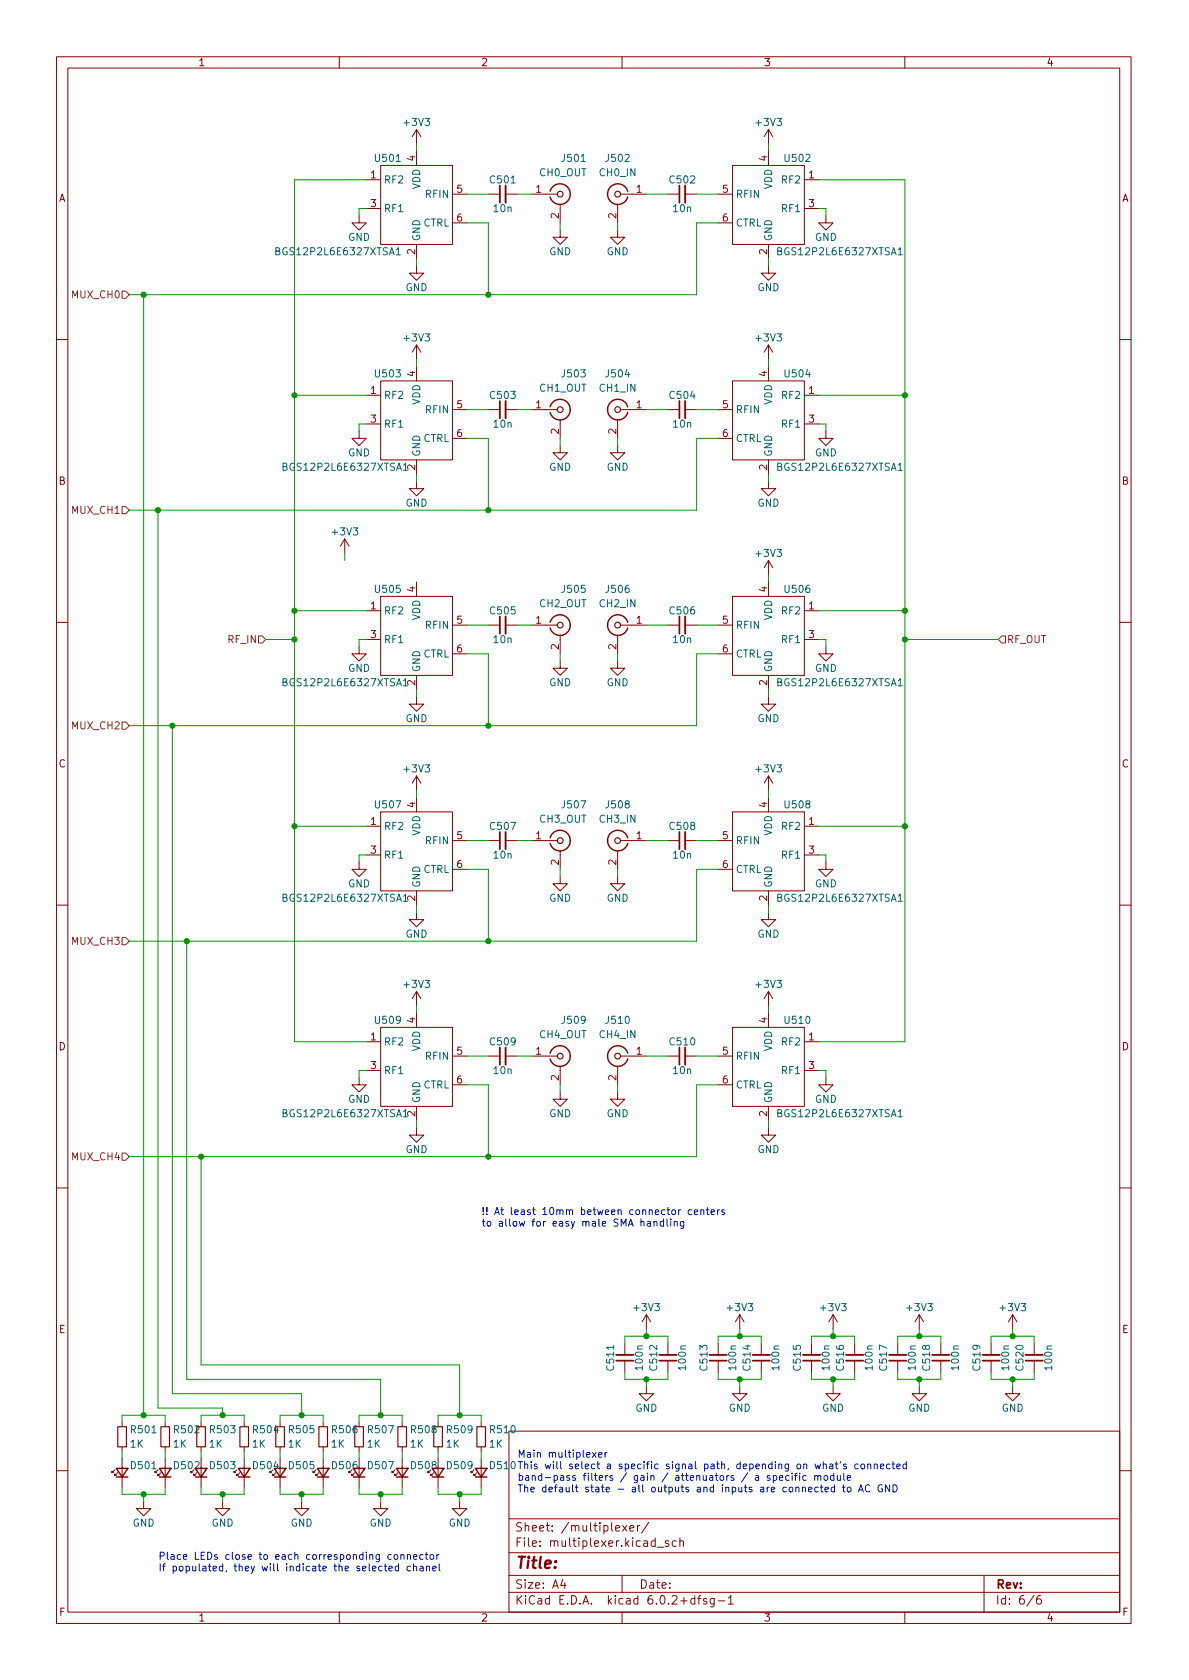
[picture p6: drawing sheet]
<svg xmlns="http://www.w3.org/2000/svg" width="210mm" height="297mm" viewBox="0 0 210 297" stroke-linecap="round" stroke-linejoin="round" font-family="sans-serif">
<g fill="none" stroke="#840000" stroke-width=".18">
<path d="M10 10h190v277h-190zM12 12h186v273h-186zM60 10v2M110 10v2M160 10v2M63.5 38.1v1.3h1.3l-1.3 1.3-1.3-1.3h1.3M64.8 31.8h2.5M64.8 36.9h2.5M67.3 29.2h12.7v14h-12.7zM73.7 22.9v2.5M73.7 26.7v2.5M73.7 22.9l-.8 1.3"/>
<path d="M73.7 22.9l.7 1.3M80 34.3h2.5M80 39.4h2.5M86.4 34.3h2M89.4 34.3h2M94 34.3h4.6M99.1 36.1v3.3M109.2 36.1v3.3M109.7 34.3h4.6M118.1 34.3h2M121.2 34.3h2M127 34.3h2.5"/>
<path d="M127 39.4h2.5M129.5 29.2h12.7v14h-12.7zM135.9 22.9v2.5M135.9 26.7v2.5M135.9 22.9l-.8 1.3M135.9 22.9l.8 1.3M142.2 31.8h2.6M142.2 36.9h2.6M146 38.1v1.3h1.3l-1.3 1.3-1.2-1.3h1.2M73.7 47v1.3h1.2l-1.2 1.3-1.3-1.3h1.3M73.7 43.2v2.6M99.1 40.7v1.2h1.2l-1.2 1.3-1.3-1.3h1.3"/>
<path d="M109.2 40.7v1.2h1.3l-1.3 1.3-1.3-1.3h1.3M135.9 47v1.3h1.3l-1.3 1.3-1.3-1.3h1.3M135.9 43.2v2.6M10 60h2M63.5 76.2v1.3h1.3l-1.3 1.3-1.3-1.3h1.3M64.8 69.9h2.5M64.8 75h2.5M67.3 67.3h12.7v14h-12.7zM73.7 61v2.5M73.7 64.8v2.5M73.7 61l-.8 1.3M73.7 61l.7 1.3"/>
<path d="M80 72.4h2.5M80 77.5h2.5M86.4 72.4h2M89.4 72.4h2M94 72.4h4.6M99.1 78.8v1.2h1.2l-1.2 1.3-1.3-1.3h1.3M99.1 74.2v3.3M109.2 78.8v1.2h1.3l-1.3 1.3-1.3-1.3h1.3M109.2 74.2v3.3M109.7 72.4h4.6M118.1 72.4h2M121.2 72.4h2"/>
<path d="M127 72.4h2.5M127 77.5h2.5M129.5 67.3h12.7v14h-12.7zM135.9 61v2.5M135.9 64.8v2.5M135.9 61l-.8 1.3M135.9 61l.8 1.3M142.2 69.9h2.6M142.2 75h2.6M146 76.2v1.3h1.3l-1.3 1.3-1.2-1.3h1.2M198 60h2M61 95.3l-.8 1.3"/>
<path d="M61 95.3v2.5M61 95.3l.7 1.3M73.7 85.1v1.3h1.2l-1.2 1.3-1.3-1.3h1.3M73.7 81.3v2.6M135.9 85.1v1.3h1.3l-1.3 1.3-1.3-1.3h1.3M135.9 81.3v2.6M135.9 99.1v2.5M135.9 99.1l-.8 1.3M135.9 99.1l.8 1.3M10 110h2M63.5 114.3v1.3h1.3l-1.3 1.3-1.3-1.3h1.3M64.8 108h2.5"/>
<path d="M64.8 113.1h2.5M67.3 105.4h12.7v14h-12.7zM73.7 102.9v2.5M73.7 119.4v2.6M80 110.5h2.5M80 115.6h2.5M86.4 110.5h2M89.4 110.5h2M94 110.5h4.6M99.1 116.9v1.2h1.2l-1.2 1.3-1.3-1.3h1.3M99.1 112.3v3.3M109.2 116.9v1.2h1.3l-1.3 1.3-1.3-1.3h1.3"/>
<path d="M109.2 112.3v3.3M109.7 110.5h4.6M118.1 110.5h2M121.2 110.5h2M127 110.5h2.5M127 115.6h2.5M129.5 105.4h12.7v14h-12.7zM135.9 102.9v2.5M135.9 119.4v2.6M142.2 108h2.6M142.2 113.1h2.6M146 114.3v1.3h1.3l-1.3 1.3-1.2-1.3h1.2"/>
<path d="M198 110h2M73.7 123.2v1.3h1.2l-1.2 1.3-1.3-1.3h1.3M73.7 137.2v2.5M73.7 137.2l-.8 1.3M73.7 137.2l.7 1.3M135.9 123.2v1.3h1.3l-1.3 1.3-1.3-1.3h1.3M135.9 137.2l-.8 1.3M135.9 137.2v2.5M135.9 137.2l.8 1.3M63.5 152.4v1.3h1.3l-1.3 1.3-1.3-1.3h1.3M64.8 146.1h2.5M64.8 151.2h2.5"/>
<path d="M67.3 143.5h12.7v14h-12.7zM73.7 141v2.5M73.7 157.5v2.6M80 148.6h2.5M80 153.7h2.5M86.4 148.6h2M89.4 148.6h2M94 148.6h4.6M99.1 155v1.2h1.2l-1.2 1.3-1.3-1.3h1.3M99.1 150.4v3.3M109.2 155v1.2h1.3l-1.3 1.3-1.3-1.3h1.3M109.2 150.4v3.3"/>
<path d="M109.7 148.6h4.6M118.1 148.6h2M121.2 148.6h2M127 148.6h2.5M127 153.7h2.5M129.5 143.5h12.7v14h-12.7zM135.9 141v2.5M135.9 157.5v2.6M142.2 146.1h2.6M142.2 151.2h2.6M146 152.4v1.3h1.3l-1.3 1.3-1.2-1.3h1.2M10 160h2"/>
<path d="M73.7 161.3v1.3h1.2l-1.2 1.3-1.3-1.3h1.3M73.7 175.3v2.5M73.7 179.1v2.5M73.7 175.3l-.8 1.3M73.7 175.3l.7 1.3M135.9 161.3v1.3h1.3l-1.3 1.3-1.3-1.3h1.3M135.9 175.3v2.5M135.9 179.1v2.5M135.9 175.3l-.8 1.3M135.9 175.3l.8 1.3M198 160h2M63.5 190.5v1.3h1.3l-1.3 1.3-1.3-1.3h1.3"/>
<path d="M64.8 184.2h2.5M64.8 189.3h2.5M67.3 181.6h12.7v14h-12.7zM73.7 199.4v1.3h1.2l-1.2 1.3-1.3-1.3h1.3M73.7 195.6v2.6M80 186.7h2.5M80 191.8h2.5M86.4 186.7h2M89.4 186.7h2M94 186.7h4.6M99.1 193.1v1.2h1.2l-1.2 1.3-1.3-1.3h1.3M99.1 188.5v3.3"/>
<path d="M109.2 193.1v1.2h1.3l-1.3 1.3-1.3-1.3h1.3M109.2 188.5v3.3M109.7 186.7h4.6M118.1 186.7h2M121.2 186.7h2M127 186.7h2.5M127 191.8h2.5M129.5 181.6h12.7v14h-12.7zM135.9 199.4v1.3h1.3l-1.3 1.3-1.3-1.3h1.3M135.9 195.6v2.6M142.2 184.2h2.6M142.2 189.3h2.6"/>
<path d="M146 190.5v1.3h1.3l-1.3 1.3-1.2-1.3h1.2M10 210h2M198 210h2M110.5 237.5v2.1M114.3 232.4l-.8 1.3M114.3 232.4v2.6M114.3 232.4l.8 1.3M118.1 237.5v2.1M127 237.5v2.1M130.8 232.4l-.8 1.3M130.8 232.4v2.6M130.8 232.4l.8 1.3"/>
<path d="M134.6 237.5v2.1M143.5 237.5v2.1M147.3 232.4l-.7 1.3M147.3 232.4v2.6M147.3 232.4l.8 1.3M151.1 237.5v2.1M158.7 237.5v2.1M162.6 232.4l-.8 1.3M162.6 232.4v2.6M162.6 232.4l.7 1.3M166.4 237.5v2.1M175.3 237.5v2.1"/>
<path d="M179.1 232.4l-.8 1.3M179.1 232.4v2.6M179.1 232.4l.7 1.3M182.9 237.5v2.1M20.3 259.9l-.5 .5v-.3v.3h.3M21.6 251.5v.8M21.6 255.8v.8M21.6 257.8v5.1M27.9 259.9l-.5 .5v-.3v.3h.3M29.2 251.5v.8M29.2 255.8v.8M29.2 257.8v5.1"/>
<path d="M35.6 251.5v.8M35.6 255.8v.8M35.6 257.8v5.1M43.2 251.5v.8M43.2 255.8v.8M43.2 257.8v5.1M49.5 251.5v.8M49.5 255.8v.8M49.5 257.8v5.1M57.1 251.5v.8M57.1 255.8v.8M57.1 257.8v5.1"/>
<path d="M63.5 251.5v.8M63.5 255.8v.8M63.5 257.8v5.1M71.1 251.5v.8M71.1 255.8v.8M71.1 257.8v5.1M77.5 251.5v.8M77.5 255.8v.8M77.5 257.8v5.1M85.1 251.5v.8M85.1 255.8v.8M85.1 257.8v5.1"/>
<path d="M90 253h108v32h-108zM110.5 240.6v2M114.3 245.1v1.3h1.3l-1.3 1.3-1.3-1.3h1.3M118.1 240.6v2M127 240.6v2M130.8 245.1v1.3h1.3l-1.3 1.3-1.3-1.3h1.3M134.6 240.6v2M143.5 240.6v2M147.3 245.1v1.3h1.3l-1.3 1.3-1.3-1.3h1.3M151.1 240.6v2M158.7 240.6v2M162.6 245.1v1.3h1.2l-1.2 1.3-1.3-1.3h1.3"/>
<path d="M166.4 240.6v2M175.3 240.6v2M179.1 245.1v1.3h1.2l-1.2 1.3-1.3-1.3h1.3M182.9 240.6v2M10 260h2M20.8 260.4l-.5 .5v-.3v.3h.3M25.4 265.5v1.2h1.3l-1.3 1.3-1.3-1.3h1.3M28.4 260.4l-.5 .5v-.3v.3h.3M34.8 260.4l-.5 .5v-.3v.3h.2M39.4 265.5v1.2h1.2l-1.2 1.3-1.3-1.3h1.3M42.4 260.4l-.5 .5v-.3v.3h.3M48.8 260.4l-.5 .5v-.3v.3h.2"/>
<path d="M53.3 265.5v1.2h1.3l-1.3 1.3-1.2-1.3h1.2M56.4 260.4l-.5 .5v-.3v.3h.2M62.7 260.4l-.5 .5v-.3v.3h.3M67.3 265.5v1.2h1.3l-1.3 1.3-1.3-1.3h1.3M70.4 260.4l-.6 .5v-.3v.3h.3M76.7 260.4l-.5 .5v-.3v.3h.3M81.3 265.5v1.2h1.2l-1.2 1.3-1.3-1.3h1.3M84.3 260.4l-.5 .5v-.3v.3h.3M90 278.5h108M90 274.5h108M90 268.5h108M99.5 279.2l-.3 1.1h.9"/>
<path d="M99.9 279.8v1M110 278.5v3M110.1 269.7l.8 1M110.9 269.7l-.8 1M111.4 270.2l.7-.1-.1-.3-.4-.1-.2 .2v.7h.6M112.7 269.7v1M113.2 269.7l-.3 .1-.2 .2M114.7 269.1l-1.3 2M116.2 273.6h1.2M118.2 272.5l-.3-.1-.2 .2v.2l.5 .2v.3h-.5M119.6 272.5l-.4-.1-.3 .3v.4l.1 .2h.6M120.2 272.6l.2-.2 .4 .1 .1 .9"/>
<path d="M120.2 271.9v1.5M174 278.5v6.5M198 260h2M60 285v2M90 281.5h108M110 285v2M122.9 282.7l-.5-.1-.2 .3v.4l.1 .2h.6M122.9 282.1v1.5M123.4 282.6h.5M123.9 282.1l-.3 .2v1.3M124.9 282.7l-.3-.1-.2 .2v.2l.5 .2v.3h-.5M126.3 282.6v1.2l-.3 .3-.3-.1"/>
<path d="M126.3 282.7l-.4-.1-.3 .3v.4l.1 .2h.6M127 283h1.2M128.8 282.5l.4-.4v1.5M128.8 283.6h.9M160 285v2M182.9 282l-1.3 2M184 282.1a.59 .59 0 0 0-.7 .7v.5l.1 .2 .5 .1 .2-.1 .1-.5-.2-.2-.4-.1-.3 .3"/>
</g>
<g fill="none" stroke="#840000" stroke-width=".33">
<path d="M89.4 32.8v3.1M121.2 32.8v3.1M89.4 70.9v3.1M121.2 70.9v3.1M89.4 109v3.1M121.2 109v3.1M89.4 147.1v3.1M121.2 147.1v3.1M89.4 185.2v3.1M121.2 185.2v3.1M109 239.6h3M116.6 239.6h3"/>
<path d="M125.5 239.6h3M133.1 239.6h3M142 239.6h3M149.6 239.6h3.1M157.2 239.6h3.1M164.8 239.6h3.1M173.7 239.6h3.1M181.4 239.6h3"/>
</g>
<g fill="none" stroke="#840000" stroke-width=".3">
<path d="M88.4 32.8v3.1M120.1 32.8v3.1M88.4 70.9v3.1M120.1 70.9v3.1M88.4 109v3.1M120.1 109v3.1M88.4 147.1v3.1M120.1 147.1v3.1M88.4 185.2v3.1M120.1 185.2v3.1M109 240.6h3M116.6 240.6h3"/>
<path d="M125.5 240.6h3M133.1 240.6h3M142 240.6h3M149.6 240.6h3.1M157.2 240.6h3.1M164.8 240.6h3.1M173.7 240.6h3.1M181.4 240.6h3"/>
</g>
<g fill="none" stroke="#006464" stroke-width=".18">
<path d="M48.8 44.4l.5-.1 .2-.1-.1-.3-.6-.1v1.3h.5l.2-.2v-.3l-.3-.2M70.1 44.2l.3-.4v1.3M70.1 45.1h.7M137.5 44.4l.6-.1 .1-.1-.1-.3-.6-.1v1.3h.5l.2-.2 .1-.3-.3-.2M158.8 44.2l.4-.4v1.3M158.8 45.1h.8M50.1 82.5l.5-.1 .1-.1v-.3l-.6-.1v1.3h.4l.2-.2 .1-.3-.3-.2M71.3 82.3l.4-.4v1.3M71.3 83.2h.8M137.5 82.5l.6-.1 .1-.1-.1-.3-.6-.1v1.3h.5l.2-.2 .1-.3-.3-.2M158.8 82.3l.4-.4v1.3M158.8 83.2h.8"/>
<path d="M50.1 120.6l.5-.1 .1-.1v-.3l-.6-.1v1.3h.4l.2-.2 .1-.3-.3-.2M71.3 120.4l.4-.4v1.3M71.3 121.3h.8M137.5 120.6l.6-.1 .1-.1-.1-.3-.6-.1v1.3h.5l.2-.2 .1-.3-.3-.2M158.8 120.4l.4-.4v1.3M158.8 121.3h.8M50.1 158.7l.5-.1 .1-.1v-.3l-.6-.1v1.3h.4l.2-.2 .1-.3-.3-.2M71.3 158.5l.4-.4v1.3M71.3 159.4h.8M137.5 158.7l.6-.1 .1-.1-.1-.3-.6-.1v1.3h.5l.2-.2 .1-.3-.3-.2M158.8 158.5l.4-.4v1.3M158.8 159.4h.8"/>
<path d="M50.1 196.8l.5-.1 .1-.1v-.3l-.6-.1v1.3h.4l.2-.2 .1-.3-.3-.2M71.3 196.6l.4-.4v1.3M71.3 197.5h.8M137.5 196.8l.6-.1 .1-.1-.1-.3-.6-.1v1.3h.5l.2-.2 .1-.3-.3-.2M158.8 196.6l.4-.4v1.3M158.8 197.5h.8"/>
</g>
<g fill="none" stroke="#840000" stroke-width=".25">
<path d="M97.3 33.8a1.81 1.81 0 0 1 2-1.3 1.81 1.81 0 0 1 1.5 1.8M100.8 34.3a1.81 1.81 0 0 1-1.5 1.8 1.81 1.81 0 0 1-2-1.3M107.4 34.3a1.81 1.81 0 0 0 1.6 1.8 1.81 1.81 0 0 0 2-1.3M111 33.8a1.81 1.81 0 0 0-2-1.3 1.81 1.81 0 0 0-1.6 1.8M97.3 71.9a1.81 1.81 0 0 1 2.8-1 1.81 1.81 0 0 1 0 3 1.81 1.81 0 0 1-2.8-1M111 71.9a1.81 1.81 0 0 0-2.8-1 1.81 1.81 0 0 0 0 3 1.81 1.81 0 0 0 2.8-1M97.3 110a1.81 1.81 0 0 1 2.8-1 1.81 1.81 0 0 1 0 3 1.81 1.81 0 0 1-2.8-1M111 110a1.81 1.81 0 0 0-2.8-1 1.81 1.81 0 0 0 0 3 1.81 1.81 0 0 0 2.8-1M97.3 148.1a1.81 1.81 0 0 1 2.8-1 1.81 1.81 0 0 1 0 3 1.81 1.81 0 0 1-2.8-1M111 148.1a1.81 1.81 0 0 0-2.8-1 1.81 1.81 0 0 0 0 3 1.81 1.81 0 0 0 2.8-1M97.3 186.2a1.81 1.81 0 0 1 2.8-1 1.81 1.81 0 0 1 0 3 1.81 1.81 0 0 1-2.8-1M111 186.2a1.81 1.81 0 0 0-2.8-1 1.81 1.81 0 0 0 0 3 1.81 1.81 0 0 0 2.8-1"/>
<path d="M20.6 259.6h2l-1 1.5zM28.2 259.6h2l-1 1.5zM34.5 259.6h2.1l-1 1.5zM42.2 259.6h2l-1 1.5zM48.5 259.6h2l-1 1.5zM56.1 259.6h2.1l-1.1 1.5zM62.5 259.6h2l-1 1.5zM70.1 259.6h2l-1 1.5zM76.5 259.6h2l-1 1.5zM84.1 259.6h2l-1 1.5zM20.6 261.1h2M28.2 261.1h2"/>
<path d="M34.5 261.1h2.1M42.2 261.1h2M48.5 261.1h2M56.1 261.1h2.1M62.5 261.1h2M70.1 261.1h2M76.5 261.1h2M84.1 261.1h2"/>
</g>
<g fill="none" stroke="#840000" stroke-width=".2">
<path d="M20.8 252.3h1.6v3.5h-1.6zM28.4 252.3h1.6v3.5h-1.6zM34.8 252.3h1.5v3.5h-1.5zM42.4 252.3h1.5v3.5h-1.5zM48.8 252.3h1.5v3.5h-1.5zM56.4 252.3h1.5v3.5h-1.5zM62.7 252.3h1.6v3.5h-1.6zM70.4 252.3h1.5v3.5h-1.5zM76.7 252.3h1.5v3.5h-1.5zM84.3 252.3h1.6v3.5h-1.6z"/>
<circle cx="99.1" cy="34.3" r=".51"/>
<circle cx="109.2" cy="34.3" r=".51"/>
<circle cx="99.1" cy="72.4" r=".51"/>
<circle cx="109.2" cy="72.4" r=".51"/>
<circle cx="99.1" cy="110.5" r=".51"/>
<circle cx="109.2" cy="110.5" r=".51"/>
<circle cx="99.1" cy="148.6" r=".51"/>
<circle cx="109.2" cy="148.6" r=".51"/>
<circle cx="99.1" cy="186.7" r=".51"/>
<circle cx="109.2" cy="186.7" r=".51"/>
</g>
<path d="M21.6 51.5h.6l.7 .6-.7 .6h-.6zM21.6 89.6h.6l.7 .6-.7 .6h-.6zM45.7 112.4h.7l.6 .7-.6 .6h-.7zM177.2 112.4h.6v1.3h-.6l-.7-.6zM21.6 127.7h.6l.7 .6-.7 .6h-.6zM21.6 165.8h.6l.7 .6-.7 .6h-.6zM21.6 203.9h.6l.7 .6-.7 .6h-.6z" fill="none" stroke="#725600" stroke-width=".18"/>
<g fill="none" stroke="#0000c2" stroke-width=".18">
<path d="M114.5 216h.5v.8M115 216.3h-.4l-.2 .2 .2 .3 .4-.1M115.6 216.1l.2-.1h.3l.1 .8M115.6 216v.8M117.3 216h-.3l-.3 .2 .2 .5h.4M117.3 215.5v1.3M117.9 215.5v1.1l.2 .2M118.6 215.5v.1M118.6 216v.8M119.2 216.1l.2-.1h.3l.1 .8M119.2 216v.8M120.4 213.9l-.4 .2"/>
<path d="M120.9 216v1l-.2 .2h-.3M120.9 216h-.4l-.2 .2 .1 .5h.5M122.3 214l-.4-.1-.2 .2 .1 .6h.5M122.8 214.3l.6-.1-.1-.2-.3-.1-.2 .2v.6h.5M123.9 214l.2-.1 .3 .1 .1 .8M123.9 213.9v.9M124.9 213.9h.5M125.1 213.5v1.1l.3 .2M125.7 214.3l.7-.1-.1-.2-.4-.1-.2 .2 .1 .6h.5M126.9 213.9v.9M127.3 213.9l-.4 .2M128.1 214l-.3-.1-.2 .2 .1 .2 .4 .1v.3h-.5"/>
<path d="M104.8 256.8l.6 .9M105.4 256.8l-.6 .9M105.8 257.2l.7-.1-.1-.2-.4-.1-.2 .2 .1 .6h.5M107 256.8v.9M107.4 256.8l-.4 .2M145.6 259l.2-.1h.3v.8M146.7 258.9h.5l.1 .8M147.3 259.2h-.4l-.2 .2 .2 .3 .4-.1M147.7 258.9h.5M147.9 258.4v1.1l.3 .2M148.7 258.4l-.2 .3M149.6 258.9h-.3l-.1 .1v.2l.4 .1v.3h-.4"/>
<path d="M151.8 258.9h-.4l-.3 .2 .2 .5h.5M152.4 258.9h.3l.2 .2v.4l-.2 .2-.3-.1-.2-.1zM153.4 259l.2-.1h.3l.1 .8M153.4 258.9v.8M154.6 259l.2-.1h.3v.8M154.6 258.9v.8M155.7 259.3l.6-.1-.1-.3h-.3l-.2 .1v.6h.5M157.4 258.9h-.4l-.2 .2 .1 .5h.5M157.7 258.9h.5M157.9 258.4v1.1l.3 .2M158.6 259.3l.6-.1-.1-.3h-.3l-.2 .1v.6h.5M160.3 258.9h-.4l-.2 .2 .1 .5h.5"/>
<path d="M160.3 258.4v1.3M67.6 277l-.4-.1-.2 .3 .1 .5h.5M67.9 276.9h.5M68.1 276.5v1.1l.3 .2M68.8 277.3l.6-.1-.1-.2-.3-.1-.2 .2v.6h.5M69.2 274.9h-.4l-.2 .2 .1 .6h.5M69.7 275l.2-.1 .4 .1v.5l-.1 .2h-.3l-.2-.1zM70.5 277l-.4-.1-.2 .3 .1 .5h.5M70.5 276.5v1.3M70.9 275l.2-.1h.3v.8M70.9 274.9v.8M72 275l.2-.1h.3l.1 .8"/>
<path d="M72 274.9v.8M72.6 277l-.4-.1-.2 .3 .1 .5h.5M73.1 275.3l.6-.1v-.3h-.4l-.2 .1 .1 .7h.5M73.1 277l.2-.1 .3 .1 .1 .8M73.1 276.5v1.3M74.3 277h.5v.8M74.8 274.9h-.3l-.3 .2 .1 .6h.5M74.8 277.2l-.4 .1-.2 .2 .2 .3 .4-.1M75.2 274.9h.5M75.4 274.4v1.1l.3 .2M75.4 277l.2-.1 .3 .1 .1 .8M75.4 276.9v.9"/>
<path d="M76.1 275l.2-.1 .3 .1 .1 .5-.1 .2h-.3l-.2-.1zM76.5 277.3l.6-.1v-.2l-.4-.1-.2 .2 .1 .6h.5M77.2 274.9v.8M77.6 274.9l-.4 .2M77.7 276.5v1.1l.1 .2M136.1 261l-.3-.1-.1 .2v.2l.4 .1v.3h-.4M136.8 261l.3-.1 .3 .2-.2 .6h-.4M136.8 260.9v1.3M137.8 261.3l.6-.1v-.2l-.4-.1-.2 .2 .1 .6h.5M139.5 261l-.3-.1-.3 .2 .2 .6h.4M140.1 260.9v.8M140.5 260.9h.5"/>
<path d="M141 260.5l-.3 .2v1M141.4 260.9v.8M142.6 261l-.4-.1-.2 .2 .1 .6h.5M144.1 261l.2-.1 .3 .1v.7M144.1 260.9v.8M144.6 261.1l.2-.2 .3 .1 .1 .7M144.7 263l-.4-.1-.2 .3 .1 .5h.5M145 262.9h.5M145.2 262.5v1.1l.3 .2M145.8 261l.3-.1 .3 .2v.4l-.3 .2h-.3l-.1-.2zM145.9 263.4l.6-.2-.1-.2-.3-.1-.2 .2v.6h.5M147.5 261l-.4-.1-.2 .2 .1 .6h.5"/>
<path d="M147.5 260.5v1.2M147.6 263l-.4-.1-.2 .3 .1 .5h.5M147.6 262.5v1.3M148.1 260.9v.8h.3l.2-.1M148.6 260.9v.8M149 262.9h.5M149.2 262.5v1.1l.3 .2M149.2 260.5v1.1l.2 .1M149.8 261.3l.6-.1v-.2l-.4-.1-.2 .2 .1 .6h.5M149.9 263l.3-.1 .3 .3v.3l-.3 .3-.3-.1-.1-.2zM151.8 263.8l.4-1.3 .5 1.3M151.9 263.4h.6"/>
<path d="M153.8 262.6a.6 .6 0 0 0-.8 .5 .6 .6 0 0 0 .6 .7l.2-.1M156 262.6a.59 .59 0 0 0-.7 .6 .59 .59 0 0 0 .7 .5v-.5h-.2M157.3 262.5v1.3l-.7-1.3v1.3M157.9 262.5a.64 .64 0 0 1 .8 .7 .64 .64 0 0 1-.8 .6z"/>
</g>
<g fill="none" stroke="#009600" stroke-width=".18">
<path d="M64.8 36.9h-1.3v1.2M64.8 31.8h-12.7v152.4h12.7M73.7 25.4v1.3M82.5 39.4h3.9v12.7M82.5 34.3h3.9M91.4 34.3h2.6M99.1 39.4v1.3M109.2 39.4v1.3M114.3 34.3h3.8M123.2 34.3h3.8M127 39.4h-3.8v12.7h-100.3M135.9 25.4v1.3"/>
<path d="M144.8 36.9h1.2v1.2M144.8 31.8h15.2v152.4h-15.2M25.4 52.1v198.1M73.7 45.8v1.2M135.9 45.8v1.2M52.1 69.9h12.7M64.8 75h-1.3v1.2M73.7 63.5v1.3M82.5 77.5h3.9v12.7M82.5 72.4h3.9M91.4 72.4h2.6M99.1 77.5v1.3"/>
<path d="M109.2 77.5v1.3M114.3 72.4h3.8M123.2 72.4h3.8M127 77.5h-3.8v12.7h-100.3M135.9 63.5v1.3M144.8 75h1.2v1.2M144.8 69.9h15.2M27.9 90.2v158.8h11.5v1.2M61 97.8v1.3M73.7 83.9v1.2M135.9 83.9v1.2M47 113.1h5.1"/>
<path d="M52.1 108h12.7M64.8 113.1h-1.3v1.2M82.5 115.6h3.9v12.7M82.5 110.5h3.9M91.4 110.5h2.6M99.1 115.6v1.3M109.2 115.6v1.3M114.3 110.5h3.8M123.2 110.5h3.8M127 115.6h-3.8v12.7h-100.3M135.9 101.6v1.3M144.8 113.1h1.2v1.2"/>
<path d="M144.8 108h15.2M160 113.1h16.5M30.5 128.3v118.1h22.8v3.8M73.7 122v1.2M73.7 139.7v1.3M135.9 122v1.2M135.9 139.7v1.3M52.1 146.1h12.7M64.8 151.2h-1.3v1.2M82.5 153.7h3.9v12.7M82.5 148.6h3.9M91.4 148.6h2.6"/>
<path d="M99.1 153.7v1.3M109.2 153.7v1.3M114.3 148.6h3.8M123.2 148.6h3.8M127 153.7h-3.8v12.7h-100.3M144.8 151.2h1.2v1.2M144.8 146.1h15.2M33 166.4v77.5h34.3v6.3M73.7 160.1v1.2M73.7 177.8v1.3M135.9 160.1v1.2M135.9 177.8v1.3"/>
<path d="M64.8 189.3h-1.3v1.2M73.7 198.2v1.2M82.5 186.7h3.9M82.5 191.8h3.9v12.7M91.4 186.7h2.6M99.1 191.8v1.3M109.2 191.8v1.3M114.3 186.7h3.8M123.2 186.7h3.8M127 191.8h-3.8v12.7h-100.3M135.9 198.2v1.2M144.8 189.3h1.2v1.2"/>
<path d="M35.6 204.5v36.8h45.7v8.9M110.5 237.5v-1.2h7.6v1.2M114.3 235v1.3M127 237.5v-1.2h7.6v1.2M130.8 235v1.3M143.5 237.5v-1.2h7.6v1.2M147.3 235v1.3M158.7 237.5v-1.2h7.7v1.2M162.6 235v1.3M175.3 237.5v-1.2h7.6v1.2M179.1 235v1.3M21.6 251.5v-1.3h7.6v1.3"/>
<path d="M21.6 256.6v1.2M29.2 256.6v1.2M35.6 251.5v-1.3h7.6v1.3M35.6 256.6v1.2M43.2 256.6v1.2M49.5 251.5v-1.3h7.6v1.3M49.5 256.6v1.2M57.1 256.6v1.2M63.5 251.5v-1.3h7.6v1.3M63.5 256.6v1.2M71.1 256.6v1.2M77.5 251.5v-1.3h7.6v1.3"/>
<path d="M77.5 256.6v1.2M85.1 256.6v1.2M110.5 242.6v1.3h7.6v-1.3M114.3 243.9v1.2M127 242.6v1.3h7.6v-1.3M130.8 243.9v1.2M143.5 242.6v1.3h7.6v-1.3M147.3 243.9v1.2M158.7 242.6v1.3h7.7v-1.3M162.6 243.9v1.2M175.3 242.6v1.3h7.6v-1.3M179.1 243.9v1.2"/>
<path d="M21.6 262.9v1.3h7.6v-1.3M25.4 264.2v1.3M35.6 262.9v1.3h7.6v-1.3M39.4 264.2v1.3M49.5 262.9v1.3h7.6v-1.3M53.3 264.2v1.3M63.5 262.9v1.3h7.6v-1.3M67.3 264.2v1.3M77.5 262.9v1.3h7.6v-1.3M81.3 264.2v1.3"/>
</g>
<g fill="#009600" stroke="#009600" stroke-width=".18">
<circle cx="160" cy="108" r=".46"/>
<circle cx="25.4" cy="52.1" r=".46"/>
<circle cx="52.1" cy="69.9" r=".46"/>
<circle cx="27.9" cy="90.2" r=".46"/>
<circle cx="30.5" cy="128.3" r=".46"/>
<circle cx="160" cy="69.9" r=".46"/>
<circle cx="52.1" cy="108" r=".46"/>
<circle cx="86.4" cy="128.3" r=".46"/>
<circle cx="160" cy="146.1" r=".46"/>
<circle cx="160" cy="113.1" r=".46"/>
<circle cx="86.4" cy="52.1" r=".46"/>
<circle cx="86.4" cy="90.2" r=".46"/>
<circle cx="52.1" cy="113.1" r=".46"/>
<circle cx="52.1" cy="146.1" r=".46"/>
<circle cx="33" cy="166.4" r=".46"/>
<circle cx="86.4" cy="166.4" r=".46"/>
<circle cx="35.6" cy="204.5" r=".46"/>
<circle cx="39.4" cy="264.2" r=".46"/>
<circle cx="25.4" cy="264.2" r=".46"/>
<circle cx="53.3" cy="264.2" r=".46"/>
<circle cx="67.3" cy="264.2" r=".46"/>
<circle cx="81.3" cy="264.2" r=".46"/>
<circle cx="86.4" cy="204.5" r=".46"/>
<circle cx="25.4" cy="250.2" r=".46"/>
<circle cx="39.4" cy="250.2" r=".46"/>
<circle cx="53.3" cy="250.2" r=".46"/>
<circle cx="67.3" cy="250.2" r=".46"/>
<circle cx="81.3" cy="250.2" r=".46"/>
<circle cx="147.3" cy="236.3" r=".46"/>
<circle cx="179.1" cy="243.9" r=".46"/>
<circle cx="162.6" cy="243.9" r=".46"/>
<circle cx="162.6" cy="236.3" r=".46"/>
<circle cx="147.3" cy="243.9" r=".46"/>
<circle cx="179.1" cy="236.3" r=".46"/>
<circle cx="130.8" cy="243.9" r=".46"/>
<circle cx="130.8" cy="236.3" r=".46"/>
<circle cx="114.3" cy="243.9" r=".46"/>
<circle cx="114.3" cy="236.3" r=".46"/>
</g>
<text font-size="2.8" fill="#840000" x="91" y="277.3">Title:</text>
<g font-size="2.1" fill="#840000">
<text x="91" y="273.5">File: multiplexer.kicad_sch</text>
<text x="91" y="270.8">Sheet: /multiplexer/</text>
<text x="91" y="280.9">Size: A4</text>
<text x="113" y="280.9">Date:</text>
<text x="176" y="280.9">Rev:</text>
<text x="91" y="283.7">KiCad E.D.A. kicad 6.0.2+dfsg-1</text>
<text x="176" y="283.7">Id: 6/6</text>
</g>
<g font-size="1.8" fill="#840000">
<text x="35" y="11.7">1</text>
<text x="85" y="11.7">2</text>
<text x="135" y="11.7">3</text>
<text x="185" y="11.7">4</text>
<text x="10.3" y="35.7">A</text>
<text x="198.4" y="35.7">A</text>
<text x="10.3" y="85.7">B</text>
<text x="198.4" y="85.7">B</text>
<text x="10.3" y="135.7">C</text>
<text x="198.4" y="135.7">C</text>
<text x="10.3" y="185.7">D</text>
<text x="198.4" y="185.7">D</text>
<text x="10.4" y="235.7">E</text>
<text x="198.4" y="235.7">E</text>
<text x="30.9" y="259.8">D502</text>
<text x="58.8" y="259.8">D506</text>
<text x="65.2" y="259.8">D507</text>
<text x="72.8" y="259.8">D508</text>
<text x="79.2" y="259.8">D509</text>
<text x="10.4" y="285.7">F</text>
<text x="35" y="286.7">1</text>
<text x="85" y="286.7">2</text>
<text x="135" y="286.7">3</text>
<text x="185" y="286.7">4</text>
<text x="198.5" y="285.7">F</text>
</g>
<g font-size="1.8" fill="#006464">
<text x="71.6" y="22.3">+3V3</text>
<text x="133.8" y="22.3">+3V3</text>
<text x="66.4" y="28.6">U501</text>
<text x="99.5" y="28.6">J501</text>
<text x="107.3" y="28.6">J502</text>
<text x="138.9" y="28.6">U502</text>
<text x="67.8" y="32.4">RF2</text>
<text x="74.3" y="33.5" transform="rotate(-90 74.3 33.5)">VDD</text>
<text x="75.4" y="35">RFIN</text>
<text x="86.8" y="32.4">C501</text>
<text x="95.4" y="31.2">CH0_OUT</text>
<text x="106.1" y="31.2">CH0_IN</text>
<text x="118.5" y="32.4">C502</text>
<text x="130" y="35">RFIN</text>
<text x="136.5" y="33.5" transform="rotate(-90 136.5 33.5)">VDD</text>
<text x="138.4" y="32.4">RF2</text>
<text x="67.8" y="37.5">RF1</text>
<text x="74.8" y="40">CTRL</text>
<text x="87.4" y="37.5">10n</text>
<text x="119.1" y="37.5">10n</text>
<text x="130" y="40">CTRL</text>
<text x="138.4" y="37.5">RF1</text>
<text x="49.3" y="45.1">BGS12P2L6E6327XTSA1</text>
<text x="61.5" y="42.6">GND</text>
<text x="74.3" y="42.7" transform="rotate(-90 74.3 42.7)">GND</text>
<text x="97.1" y="45.1">GND</text>
<text x="107.3" y="45.1">GND</text>
<text x="136.5" y="42.7" transform="rotate(-90 136.5 42.7)">GND</text>
<text x="138.1" y="45.1">BGS12P2L6E6327XTSA1</text>
<text x="144.1" y="42.6">GND</text>
<text x="71.7" y="51.5">GND</text>
<text x="133.9" y="51.5">GND</text>
<text x="71.6" y="60.4">+3V3</text>
<text x="133.8" y="60.4">+3V3</text>
<text x="66.4" y="66.7">U503</text>
<text x="67.8" y="70.5">RF2</text>
<text x="74.3" y="71.6" transform="rotate(-90 74.3 71.6)">VDD</text>
<text x="86.8" y="70.5">C503</text>
<text x="95.4" y="69.3">CH1_OUT</text>
<text x="99.5" y="66.7">J503</text>
<text x="106.1" y="69.3">CH1_IN</text>
<text x="107.3" y="66.7">J504</text>
<text x="118.5" y="70.5">C504</text>
<text x="136.5" y="71.6" transform="rotate(-90 136.5 71.6)">VDD</text>
<text x="138.4" y="70.5">RF2</text>
<text x="138.9" y="66.7">U504</text>
<text x="67.8" y="75.6">RF1</text>
<text x="75.4" y="73.1">RFIN</text>
<text x="87.4" y="75.6">10n</text>
<text x="119.1" y="75.6">10n</text>
<text x="130" y="73.1">RFIN</text>
<text x="138.4" y="75.6">RF1</text>
<text x="50.6" y="83.2">BGS12P2L6E6327XTSA1</text>
<text x="61.5" y="80.7">GND</text>
<text x="74.3" y="80.8" transform="rotate(-90 74.3 80.8)">GND</text>
<text x="74.8" y="78.1">CTRL</text>
<text x="97.1" y="83.2">GND</text>
<text x="107.3" y="83.2">GND</text>
<text x="130" y="78.1">CTRL</text>
<text x="136.5" y="80.8" transform="rotate(-90 136.5 80.8)">GND</text>
<text x="138.1" y="83.2">BGS12P2L6E6327XTSA1</text>
<text x="144.1" y="80.7">GND</text>
<text x="71.7" y="89.6">GND</text>
<text x="133.9" y="89.6">GND</text>
<text x="58.9" y="94.7">+3V3</text>
<text x="133.8" y="98.5">+3V3</text>
<text x="66.4" y="104.8">U505</text>
<text x="95.4" y="107.4">CH2_OUT</text>
<text x="99.5" y="104.8">J505</text>
<text x="106.1" y="107.4">CH2_IN</text>
<text x="107.3" y="104.8">J506</text>
<text x="138.9" y="104.8">U506</text>
<text x="67.8" y="108.6">RF2</text>
<text x="67.8" y="113.7">RF1</text>
<text x="74.3" y="109.7" transform="rotate(-90 74.3 109.7)">VDD</text>
<text x="75.4" y="111.2">RFIN</text>
<text x="86.8" y="108.6">C505</text>
<text x="87.4" y="113.7">10n</text>
<text x="118.5" y="108.6">C506</text>
<text x="119.1" y="113.7">10n</text>
<text x="130" y="111.2">RFIN</text>
<text x="136.5" y="109.7" transform="rotate(-90 136.5 109.7)">VDD</text>
<text x="138.4" y="108.6">RF2</text>
<text x="138.4" y="113.7">RF1</text>
<text x="61.5" y="118.8">GND</text>
<text x="74.3" y="118.9" transform="rotate(-90 74.3 118.9)">GND</text>
<text x="74.8" y="116.2">CTRL</text>
<text x="130" y="116.2">CTRL</text>
<text x="136.5" y="118.9" transform="rotate(-90 136.5 118.9)">GND</text>
<text x="144.1" y="118.8">GND</text>
<text x="50.6" y="121.3">BGS12P2L6E6327XTSA1</text>
<text x="97.1" y="121.3">GND</text>
<text x="107.3" y="121.3">GND</text>
<text x="138.1" y="121.3">BGS12P2L6E6327XTSA1</text>
<text x="71.7" y="127.7">GND</text>
<text x="133.9" y="127.7">GND</text>
<text x="71.6" y="136.6">+3V3</text>
<text x="133.8" y="136.6">+3V3</text>
<text x="66.4" y="142.9">U507</text>
<text x="99.5" y="142.9">J507</text>
<text x="107.3" y="142.9">J508</text>
<text x="138.9" y="142.9">U508</text>
<text x="67.8" y="146.7">RF2</text>
<text x="74.3" y="147.8" transform="rotate(-90 74.3 147.8)">VDD</text>
<text x="75.4" y="149.3">RFIN</text>
<text x="86.8" y="146.7">C507</text>
<text x="95.4" y="145.5">CH3_OUT</text>
<text x="106.1" y="145.5">CH3_IN</text>
<text x="118.5" y="146.7">C508</text>
<text x="130" y="149.3">RFIN</text>
<text x="136.5" y="147.8" transform="rotate(-90 136.5 147.8)">VDD</text>
<text x="138.4" y="146.7">RF2</text>
<text x="67.8" y="151.8">RF1</text>
<text x="74.8" y="154.3">CTRL</text>
<text x="87.4" y="151.8">10n</text>
<text x="119.1" y="151.8">10n</text>
<text x="130" y="154.3">CTRL</text>
<text x="138.4" y="151.8">RF1</text>
<text x="50.6" y="159.4">BGS12P2L6E6327XTSA1</text>
<text x="61.5" y="156.9">GND</text>
<text x="74.3" y="157" transform="rotate(-90 74.3 157)">GND</text>
<text x="97.1" y="159.4">GND</text>
<text x="107.3" y="159.4">GND</text>
<text x="136.5" y="157" transform="rotate(-90 136.5 157)">GND</text>
<text x="138.1" y="159.4">BGS12P2L6E6327XTSA1</text>
<text x="144.1" y="156.9">GND</text>
<text x="71.7" y="165.8">GND</text>
<text x="133.9" y="165.8">GND</text>
<text x="71.6" y="174.7">+3V3</text>
<text x="133.8" y="174.7">+3V3</text>
<text x="66.4" y="181">U509</text>
<text x="67.8" y="184.8">RF2</text>
<text x="74.3" y="185.9" transform="rotate(-90 74.3 185.9)">VDD</text>
<text x="86.8" y="184.8">C509</text>
<text x="95.4" y="183.6">CH4_OUT</text>
<text x="99.5" y="181">J509</text>
<text x="106.1" y="183.6">CH4_IN</text>
<text x="107.3" y="181">J510</text>
<text x="118.5" y="184.8">C510</text>
<text x="136.5" y="185.9" transform="rotate(-90 136.5 185.9)">VDD</text>
<text x="138.4" y="184.8">RF2</text>
<text x="138.9" y="181">U510</text>
<text x="67.8" y="189.9">RF1</text>
<text x="75.4" y="187.4">RFIN</text>
<text x="87.4" y="189.9">10n</text>
<text x="119.1" y="189.9">10n</text>
<text x="130" y="187.4">RFIN</text>
<text x="138.4" y="189.9">RF1</text>
<text x="50.6" y="197.5">BGS12P2L6E6327XTSA1</text>
<text x="61.5" y="195">GND</text>
<text x="74.3" y="195.1" transform="rotate(-90 74.3 195.1)">GND</text>
<text x="74.8" y="192.4">CTRL</text>
<text x="97.1" y="197.5">GND</text>
<text x="107.3" y="197.5">GND</text>
<text x="130" y="192.4">CTRL</text>
<text x="136.5" y="195.1" transform="rotate(-90 136.5 195.1)">GND</text>
<text x="138.1" y="197.5">BGS12P2L6E6327XTSA1</text>
<text x="144.1" y="195">GND</text>
<text x="71.7" y="203.9">GND</text>
<text x="133.9" y="203.9">GND</text>
<text x="112.2" y="231.8">+3V3</text>
<text x="128.7" y="231.8">+3V3</text>
<text x="145.2" y="231.8">+3V3</text>
<text x="160.5" y="231.8">+3V3</text>
<text x="177" y="231.8">+3V3</text>
<text x="108.6" y="242.2" transform="rotate(-90 108.6 242.2)">C511</text>
<text x="113.7" y="242.1" transform="rotate(-90 113.7 242.1)">100n</text>
<text x="116.2" y="242.2" transform="rotate(-90 116.2 242.2)">C512</text>
<text x="121.3" y="242.1" transform="rotate(-90 121.3 242.1)">100n</text>
<text x="125.1" y="242.2" transform="rotate(-90 125.1 242.2)">C513</text>
<text x="130.2" y="242.1" transform="rotate(-90 130.2 242.1)">100n</text>
<text x="132.7" y="242.2" transform="rotate(-90 132.7 242.2)">C514</text>
<text x="137.8" y="242.1" transform="rotate(-90 137.8 242.1)">100n</text>
<text x="141.6" y="242.2" transform="rotate(-90 141.6 242.2)">C515</text>
<text x="146.7" y="242.1" transform="rotate(-90 146.7 242.1)">100n</text>
<text x="149.2" y="242.2" transform="rotate(-90 149.2 242.2)">C516</text>
<text x="154.3" y="242.1" transform="rotate(-90 154.3 242.1)">100n</text>
<text x="156.8" y="242.2" transform="rotate(-90 156.8 242.2)">C517</text>
<text x="161.9" y="242.1" transform="rotate(-90 161.9 242.1)">100n</text>
<text x="164.5" y="242.2" transform="rotate(-90 164.5 242.2)">C518</text>
<text x="169.5" y="242.1" transform="rotate(-90 169.5 242.1)">100n</text>
<text x="173.4" y="242.2" transform="rotate(-90 173.4 242.2)">C519</text>
<text x="178.4" y="242.1" transform="rotate(-90 178.4 242.1)">100n</text>
<text x="181" y="242.2" transform="rotate(-90 181 242.2)">C520</text>
<text x="186.1" y="242.1" transform="rotate(-90 186.1 242.1)">100n</text>
<text x="112.3" y="249.6">GND</text>
<text x="128.8" y="249.6">GND</text>
<text x="145.4" y="249.6">GND</text>
<text x="160.6" y="249.6">GND</text>
<text x="177.1" y="249.6">GND</text>
<text x="23" y="255.9">1K</text>
<text x="23.3" y="253.4">R501</text>
<text x="30.7" y="255.9">1K</text>
<text x="30.9" y="253.4">R502</text>
<text x="37" y="255.9">1K</text>
<text x="37.2" y="253.4">R503</text>
<text x="44.6" y="255.9">1K</text>
<text x="44.9" y="253.4">R504</text>
<text x="51" y="255.9">1K</text>
<text x="51.2" y="253.4">R505</text>
<text x="58.6" y="255.9">1K</text>
<text x="58.8" y="253.4">R506</text>
<text x="65" y="255.9">1K</text>
<text x="65.2" y="253.4">R507</text>
<text x="72.6" y="255.9">1K</text>
<text x="72.8" y="253.4">R508</text>
<text x="78.9" y="255.9">1K</text>
<text x="79.2" y="253.4">R509</text>
<text x="86.5" y="255.9">1K</text>
<text x="86.8" y="253.4">R510</text>
<text x="23.3" y="259.8">D501</text>
<text x="37.2" y="259.8">D503</text>
<text x="44.9" y="259.8">D504</text>
<text x="51.2" y="259.8">D505</text>
<text x="23.4" y="269.9">GND</text>
<text x="37.4" y="269.9">GND</text>
<text x="51.4" y="269.9">GND</text>
<text x="65.3" y="269.9">GND</text>
<text x="79.3" y="269.9">GND</text>
</g>
<g font-size="1.8" fill="#a90000">
<text x="73.4" y="28.5" transform="rotate(-90 73.4 28.5)">4</text>
<text x="135.6" y="28.5" transform="rotate(-90 135.6 28.5)">4</text>
<text x="65.5" y="31.5">1</text>
<text x="80.8" y="34.1">5</text>
<text x="94.8" y="34.1">1</text>
<text x="112.5" y="34.1">1</text>
<text x="127.8" y="34.1">5</text>
<text x="143" y="31.5">1</text>
<text x="65.5" y="36.6">3</text>
<text x="80.8" y="39.2">6</text>
<text x="98.8" y="38.6" transform="rotate(-90 98.8 38.6)">2</text>
<text x="109" y="38.6" transform="rotate(-90 109 38.6)">2</text>
<text x="127.8" y="39.2">6</text>
<text x="143" y="36.6">3</text>
<text x="73.4" y="45" transform="rotate(-90 73.4 45)">2</text>
<text x="135.6" y="45" transform="rotate(-90 135.6 45)">2</text>
<text x="65.5" y="69.6">1</text>
<text x="73.4" y="66.6" transform="rotate(-90 73.4 66.6)">4</text>
<text x="135.6" y="66.6" transform="rotate(-90 135.6 66.6)">4</text>
<text x="143" y="69.6">1</text>
<text x="65.5" y="74.7">3</text>
<text x="80.8" y="72.2">5</text>
<text x="80.8" y="77.3">6</text>
<text x="94.8" y="72.2">1</text>
<text x="98.8" y="76.7" transform="rotate(-90 98.8 76.7)">2</text>
<text x="109" y="76.7" transform="rotate(-90 109 76.7)">2</text>
<text x="112.5" y="72.2">1</text>
<text x="127.8" y="72.2">5</text>
<text x="127.8" y="77.3">6</text>
<text x="143" y="74.7">3</text>
<text x="73.4" y="83.1" transform="rotate(-90 73.4 83.1)">2</text>
<text x="135.6" y="83.1" transform="rotate(-90 135.6 83.1)">2</text>
<text x="65.5" y="107.7">1</text>
<text x="73.4" y="104.7" transform="rotate(-90 73.4 104.7)">4</text>
<text x="135.6" y="104.7" transform="rotate(-90 135.6 104.7)">4</text>
<text x="143" y="107.7">1</text>
<text x="65.5" y="112.8">3</text>
<text x="80.8" y="110.3">5</text>
<text x="94.8" y="110.3">1</text>
<text x="112.5" y="110.3">1</text>
<text x="127.8" y="110.3">5</text>
<text x="143" y="112.8">3</text>
<text x="80.8" y="115.4">6</text>
<text x="98.8" y="114.8" transform="rotate(-90 98.8 114.8)">2</text>
<text x="109" y="114.8" transform="rotate(-90 109 114.8)">2</text>
<text x="127.8" y="115.4">6</text>
<text x="73.4" y="121.2" transform="rotate(-90 73.4 121.2)">2</text>
<text x="135.6" y="121.2" transform="rotate(-90 135.6 121.2)">2</text>
<text x="73.4" y="142.8" transform="rotate(-90 73.4 142.8)">4</text>
<text x="135.6" y="142.8" transform="rotate(-90 135.6 142.8)">4</text>
<text x="65.5" y="145.8">1</text>
<text x="80.8" y="148.4">5</text>
<text x="94.8" y="148.4">1</text>
<text x="112.5" y="148.4">1</text>
<text x="127.8" y="148.4">5</text>
<text x="143" y="145.8">1</text>
<text x="65.5" y="150.9">3</text>
<text x="80.8" y="153.5">6</text>
<text x="98.8" y="152.9" transform="rotate(-90 98.8 152.9)">2</text>
<text x="109" y="152.9" transform="rotate(-90 109 152.9)">2</text>
<text x="127.8" y="153.5">6</text>
<text x="143" y="150.9">3</text>
<text x="73.4" y="159.3" transform="rotate(-90 73.4 159.3)">2</text>
<text x="135.6" y="159.3" transform="rotate(-90 135.6 159.3)">2</text>
<text x="65.5" y="183.9">1</text>
<text x="73.4" y="180.9" transform="rotate(-90 73.4 180.9)">4</text>
<text x="135.6" y="180.9" transform="rotate(-90 135.6 180.9)">4</text>
<text x="143" y="183.9">1</text>
<text x="65.5" y="189">3</text>
<text x="80.8" y="186.5">5</text>
<text x="80.8" y="191.6">6</text>
<text x="94.8" y="186.5">1</text>
<text x="98.8" y="191" transform="rotate(-90 98.8 191)">2</text>
<text x="109" y="191" transform="rotate(-90 109 191)">2</text>
<text x="112.5" y="186.5">1</text>
<text x="127.8" y="186.5">5</text>
<text x="127.8" y="191.6">6</text>
<text x="143" y="189">3</text>
<text x="73.4" y="197.4" transform="rotate(-90 73.4 197.4)">2</text>
<text x="135.6" y="197.4" transform="rotate(-90 135.6 197.4)">2</text>
</g>
<g font-size="1.8" fill="#725600">
<text x="12.9" y="52.7">MUX_CH0</text>
<text x="12.9" y="90.8">MUX_CH1</text>
<text x="40.4" y="113.7">RF_IN</text>
<text x="178" y="113.7">RF_OUT</text>
<text x="12.9" y="128.9">MUX_CH2</text>
<text x="12.9" y="167">MUX_CH3</text>
<text x="12.9" y="205.1">MUX_CH4</text>
</g>
<g font-size="1.8" fill="#0000c2">
<text x="85.1" y="214.8">!! At least 10mm between connector centers</text>
<text x="85.1" y="216.9">to allow for easy male SMA handling</text>
<text x="91.4" y="257.7">Main multiplexer</text>
<text x="86.8" y="259.8">D510 This will select a specific signal path, depending on what's connected</text>
<text x="91.4" y="261.8">band-pass filters / gain / attenuators / a specific module</text>
<text x="91.4" y="263.8">The default state - all outputs and inputs are connected to AC GND</text>
<text x="27.9" y="275.8">Place LEDs close to each corresponding connector</text>
<text x="27.9" y="277.8">If populated, they will indicate the selected chanel</text>
</g>
</svg>
